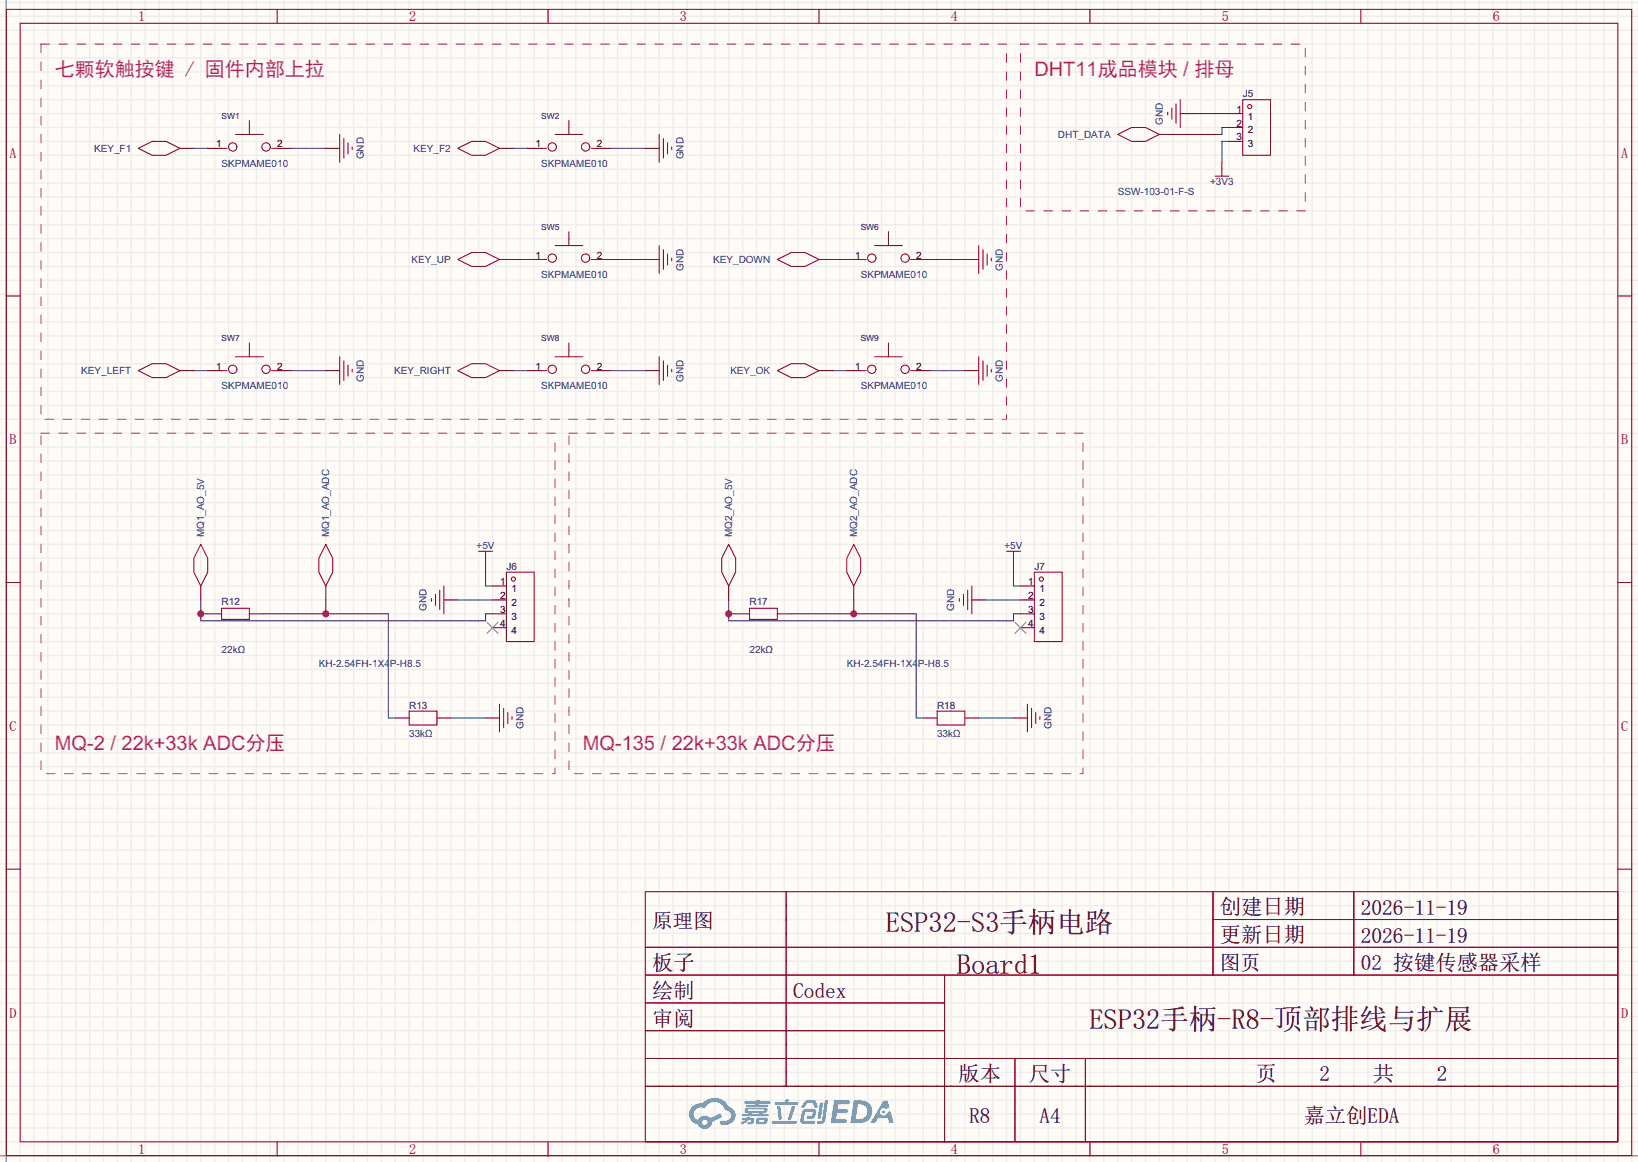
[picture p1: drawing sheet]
<svg xmlns="http://www.w3.org/2000/svg" width="299mm" height="212mm" viewBox="0 0 299 212" stroke-linecap="round" stroke-linejoin="round" font-family="sans-serif">
<path d="M0 0h299.5v212.4h-299.5z" fill="#fffcf7"/>
<g fill="none" stroke="#ededed" stroke-width=".25">
<path d="M0 .4h299.5M0 3h299.5M0 5.5h299.5M0 8.1h299.5M0 10.6h299.5M0 13.1h299.5M0 15.7h299.5M0 18.2h299.5M1.1 0v212.4M3.7 0v212.4M6.2 0v212.4M8.8 0v212.4"/>
<path d="M11.3 0v212.4M13.8 0v212.4M16.4 0v212.4M18.9 0v212.4M21.5 0v212.4M24 0v212.4M26.5 0v212.4M29.1 0v212.4M31.6 0v212.4M34.2 0v212.4M36.7 0v212.4M39.2 0v212.4"/>
<path d="M41.8 0v212.4M44.3 0v212.4M46.9 0v212.4M49.4 0v212.4M51.9 0v212.4M54.5 0v212.4M57 0v212.4M59.6 0v212.4M62.1 0v212.4M64.6 0v212.4M67.2 0v212.4M69.7 0v212.4"/>
<path d="M72.3 0v212.4M74.8 0v212.4M77.3 0v212.4M79.9 0v212.4M82.4 0v212.4M85 0v212.4M87.5 0v212.4M90 0v212.4M92.6 0v212.4M95.1 0v212.4M97.7 0v212.4M100.2 0v212.4"/>
<path d="M102.7 0v212.4M105.3 0v212.4M107.8 0v212.4M110.4 0v212.4M112.9 0v212.4M115.4 0v212.4M118 0v212.4M120.5 0v212.4M123.1 0v212.4M125.6 0v212.4M128.1 0v212.4M130.7 0v212.4"/>
<path d="M133.2 0v212.4M135.8 0v212.4M138.3 0v212.4M140.8 0v212.4M143.4 0v212.4M145.9 0v212.4M148.5 0v212.4M151 0v212.4M153.5 0v212.4M156.1 0v212.4M158.6 0v212.4M161.2 0v212.4"/>
<path d="M163.7 0v212.4M166.2 0v212.4M168.8 0v212.4M171.3 0v212.4M173.9 0v212.4M176.4 0v212.4M178.9 0v212.4M181.5 0v212.4M184 0v212.4M186.6 0v212.4M189.1 0v212.4M191.6 0v212.4"/>
<path d="M194.2 0v212.4M196.7 0v212.4M199.3 0v212.4M201.8 0v212.4M204.3 0v212.4M206.9 0v212.4M209.4 0v212.4M212 0v212.4M214.5 0v212.4M217 0v212.4M219.6 0v212.4M222.1 0v212.4"/>
<path d="M224.7 0v212.4M227.2 0v212.4M229.7 0v212.4M232.3 0v212.4M234.8 0v212.4M237.4 0v212.4M239.9 0v212.4M242.4 0v212.4M245 0v212.4M247.5 0v212.4M250.1 0v212.4M252.6 0v212.4"/>
<path d="M255.1 0v212.4M257.7 0v212.4M260.2 0v212.4M262.8 0v212.4M265.3 0v212.4M267.8 0v212.4M270.4 0v212.4M272.9 0v212.4M275.5 0v212.4M278 0v212.4M280.5 0v212.4M283.1 0v212.4"/>
<path d="M285.6 0v212.4M288.2 0v212.4M290.7 0v212.4M293.2 0v212.4M295.8 0v212.4M298.3 0v212.4M0 20.8h299.5M0 23.3h299.5M0 25.8h299.5M0 28.4h299.5M0 30.9h299.5M0 33.5h299.5"/>
<path d="M0 36h299.5M0 38.5h299.5M0 41.1h299.5M0 43.6h299.5M0 46.2h299.5M0 48.7h299.5M0 51.2h299.5M0 53.8h299.5M0 56.3h299.5M0 58.9h299.5M0 61.4h299.5M0 63.9h299.5"/>
<path d="M0 66.5h299.5M0 69h299.5M0 71.6h299.5M0 74.1h299.5M0 76.6h299.5M0 79.2h299.5M0 81.7h299.5M0 84.3h299.5M0 86.8h299.5M0 89.3h299.5M0 91.9h299.5M0 94.4h299.5"/>
<path d="M0 97h299.5M0 99.5h299.5M0 102h299.5M0 104.6h299.5M0 107.1h299.5M0 109.7h299.5M0 112.2h299.5M0 114.7h299.5M0 117.3h299.5M0 119.8h299.5M0 122.4h299.5M0 124.9h299.5"/>
<path d="M0 127.4h299.5M0 130h299.5M0 132.5h299.5M0 135.1h299.5M0 137.6h299.5M0 140.1h299.5M0 142.7h299.5M0 145.2h299.5M0 147.8h299.5M0 150.3h299.5M0 152.8h299.5M0 155.4h299.5"/>
<path d="M0 157.9h299.5M0 160.5h299.5M0 163h299.5M0 165.5h299.5M0 168.1h299.5M0 170.6h299.5M0 173.2h299.5M0 175.7h299.5M0 178.2h299.5M0 180.8h299.5M0 183.3h299.5M0 185.9h299.5"/>
<path d="M0 188.4h299.5M0 190.9h299.5M0 193.5h299.5M0 196h299.5M0 198.6h299.5M0 201.1h299.5M0 203.6h299.5M0 206.2h299.5M0 208.7h299.5M0 211.3h299.5"/>
</g>
<path d="M1.1 0v212.4M0 211.3h299.5" fill="none" stroke="#999" stroke-width=".25"/>
<g fill="none" stroke="#a10000" stroke-width=".18">
<path d="M1.1 1.7h297.2v209.6h-297.2zM3.7 4.3h292.1v204.4h-292.1zM50.7 1.7v2.6M100.2 1.7v2.6M149.7 1.7v2.6M199.3 1.7v2.6M248.8 1.7v2.6M1.1 54.1h2.6M295.8 54.1h2.5M1.1 106.5h2.6M295.8 106.5h2.5M1.1 158.9h2.6"/>
<path d="M295.8 158.9h2.5M118 163h177.8v45.7h-177.8zM118 173.2h177.8M118 178.2h177.8M143.7 163v35.6M172.7 178.2v30.5M221.8 163v15.2M221.8 168.1h74M247.5 163v15.2M118 183.3h54.7M118 193.5h177.8M118 188.4h54.7"/>
<path d="M118 198.6h177.8M185.6 193.5v15.2M198.4 193.5v15.2M50.7 208.7v2.6M100.2 208.7v2.6M149.7 208.7v2.6M199.3 208.7v2.6M248.8 208.7v2.6"/>
</g>
<g fill="#5487ff">
<path d="M152.5 201.1h1.6a1.34 1.34 0 0 1 1.2 .2 .37 .37 0 0 1-.3 .6h-1.7l-.2 .8h1.6a.37 .37 0 0 1 .4 .4 .37 .37 0 0 1-.4 .4h-1.7l-.2 1.1h.8a1.26 1.26 0 0 1 1.2 .1 .36 .36 0 0 1-.3 .6h-2.6z"/>
<path d="M161.5 201.2h.8l.3 1.2-.6 .3a.72 .72 0 0 0-1.1 .2 .72 .72 0 0 0 .3 1 .72 .72 0 0 0 1-.3l.1-.3 .5-.2 .6 2.2h-.8l-.3-.9h-1.8l-.5 .9h-.9z"/>
<path d="M149.9 201.5h.6l-.4 2.8a.31 .31 0 0 1-.3 .2 .31 .31 0 0 1-.3-.3z"/>
<path d="M150.8 201.1h.6l-.5 3.7a.97 .97 0 0 1-1.5 .5l.1-.4h.6l.2-.2z"/>
<path d="M147.1 201.4l.5-.3h1.3l.3 .4 .3 .9-.1 .1h-.5l-.3-.9h-.8l-.2 .1-.6 .8-.5-.1v-.1z"/>
<path d="M146.8 202.9l.4-.2h1.5a.69 .69 0 0 1 .5 .4 .69 .69 0 0 1-.1 .7 .74 .74 0 0 1-.8 .7h-.6a.27 .27 0 0 1-.2-.3 .27 .27 0 0 1 .3-.2l.6-.1 .2-.7h-1.4l-.3 1.7h1.9a.28 .28 0 0 1 .2 .3 .28 .28 0 0 1-.3 .3l-1.9-.1-.4-.2-.1-.5z"/>
<path d="M141.1 204.9h4.3a.28 .28 0 0 1 .3 .3 .28 .28 0 0 1-.3 .3h-4.2l-.1-.2z"/>
<path d="M144.8 202.2h.6l-.8 2.4a.3 .3 0 0 1-.4 .2 .3 .3 0 0 1-.2-.3z"/>
<path d="M142.1 202.2h.6l.2 2.2-.2 .3-.4-.2z"/>
<path d="M141.7 201.5l1.8-.1 .2-.4h.5l-.1 .4h1.5a.27 .27 0 0 1 .3 .3 .27 .27 0 0 1-.3 .3h-3.8l-.2-.1z"/>
<path d="M135.7 204.4h.8v-.2h.6l-.1 .2h.8a.7 .7 0 0 1-.5 1.1h-.6v-.4l.6-.1v-.2h-.4l-.5 .4-.8 .3-.2-.3 .8-.4h-.6z"/>
<path d="M136.1 201.3h2.1l.1-.3h.6l-.1 .3h1.9l.2 .3-.2 .1h-1.9l-.1 .2h1.6l.2 .2-.2 .2h-3.9l-.1-.4h1.8v-.2h-1.9l-.1-.1z"/>
<path d="M156.1 201.1l-.6 4.2h1.4a2.14 2.14 0 0 0 2.6-2.1 2.14 2.14 0 0 0-2.7-2.1zM156.8 201.9a1.37 1.37 0 0 1 1.8 1.1 1.37 1.37 0 0 1-1.5 1.6h-.7z"/>
<path d="M136.3 202.6a.47 .47 0 0 0-.2 .6 .47 .47 0 0 0 .6 .2l.1 .3h-1.1l-.1 .3h4.7l.2-.1-.1-.2h-1l.1-.3a.6 .6 0 0 0 .7-.2 .6 .6 0 0 0 0-.7h-3.5zM136.8 202.8h2.8l.1 .1-.1 .2h-2.8zM137.4 203.4h1.4l-.1 .3h-1.2z"/>
<path d="M138.4 204.5a.9 .9 0 0 0-.1 1 2.48 2.48 0 0 0 1.9-.2 .84 .84 0 0 0 0-1h-1.4zM138.9 204.7h.7l.1 .3-.2 .2-.7-.1z"/>
<path d="M126.6 202.3a1.91 1.91 0 0 0-.5 1.9 1.91 1.91 0 0 0 1.5 1.4 1.35 1.35 0 0 0 1.5 .8 1.35 1.35 0 0 0 1.1-1.3l1.9-.9-.4-.7-1.8 .9a1.41 1.41 0 0 0-2.3 .4 1.25 1.25 0 0 1-.6-1.8 1.25 1.25 0 0 1 1.8-.4 1.97 1.97 0 0 1 2-1.1 1.97 1.97 0 0 1 1.8 1.5 .96 .96 0 0 1 1 .8 .96 .96 0 0 1-.9 1.1h-.6a.39 .39 0 0 0-.5 .3 .39 .39 0 0 0 .4 .4 1.87 1.87 0 0 0 1.9-.5 1.87 1.87 0 0 0 .4-2l-.7-.6-.4-.2a2.86 2.86 0 0 0-4.8-.6h-.3a2.27 2.27 0 0 0-1.5 .6zM128.4 205.2a.5 .5 0 0 1 1 0 .5 .5 0 0 1-1 0z"/>
<circle cx="161.6" cy="203.3" r=".27"/>
</g>
<g fill="none" stroke="#870000" stroke-width=".18">
<path d="M38 27.1h2.5M50.7 27.1h2.5M96.4 27.1h2.5M109.1 27.1h2.5M224.7 20.8h2.5M224.7 23.3h2.5M224.7 25.8h2.5M96.4 47.4h2.5M109.1 47.4h2.5M154.8 47.4h2.6M167.5 47.4h2.6M38 67.8h2.5"/>
<path d="M50.7 67.8h2.5M96.4 67.8h2.5M109.1 67.8h2.5M154.8 67.8h2.6M167.5 67.8h2.6M38 112.2h2.5M45.6 112.2h2.5M134.5 112.2h2.5M142.1 112.2h2.6M72.3 131.3h2.5M79.9 131.3h2.5M168.8 131.3h2.5"/>
<path d="M176.4 131.3h2.5"/>
</g>
<g fill="none" stroke="#a10000" stroke-width=".18">
<path d="M227.2 18.2h5.1v10.2h-5.1zM40.5 27.1h1M43.1 24.6h5M45.6 22v2.6M49.7 27.1h1M98.9 27.1h1M101.5 24.6h5.1M104 22v2.6M108.1 27.1h1M98.9 47.4h1M101.5 44.9h5.1M104 42.4v2.5"/>
<path d="M108.1 47.4h1M157.4 47.4h1M159.9 44.9h5.1M162.4 42.4v2.5M166.5 47.4h1M40.5 67.8h1M43.1 65.2h5M45.6 62.7v2.5M49.7 67.8h1M98.9 67.8h1M101.5 65.2h5.1M104 62.7v2.5"/>
<path d="M108.1 67.8h1M157.4 67.8h1M159.9 65.2h5.1M162.4 62.7v2.5M166.5 67.8h1M40.5 111.2h5.1v2h-5.1zM137 111.2h5.1v2h-5.1zM74.8 130h5.1v2.5h-5.1zM171.3 130h5.1v2.5h-5.1z"/>
<circle cx="228.5" cy="19.5" r=".38"/>
<circle cx="42.5" cy="26.9" r=".76"/>
<circle cx="48.6" cy="26.9" r=".76"/>
<circle cx="101" cy="26.9" r=".76"/>
<circle cx="107.1" cy="26.9" r=".76"/>
<circle cx="101" cy="47.2" r=".76"/>
<circle cx="107.1" cy="47.2" r=".76"/>
<circle cx="159.4" cy="47.2" r=".76"/>
<circle cx="165.5" cy="47.2" r=".76"/>
<circle cx="42.5" cy="67.5" r=".76"/>
<circle cx="48.6" cy="67.5" r=".76"/>
<circle cx="101" cy="67.5" r=".76"/>
<circle cx="107.1" cy="67.5" r=".76"/>
<circle cx="159.4" cy="67.5" r=".76"/>
<circle cx="165.5" cy="67.5" r=".76"/>
</g>
<path d="M224.7 23.3h-1.3v1.3h-8.9M224.7 25.8h-1.3v3.9M36.7 112.2h1.3M36.7 109.7v3.8h52.1v-1.3h1.2" fill="none" stroke="#008700" stroke-width=".18"/>
<circle cx="36.7" cy="112.2" r=".63" fill="#c00"/>
<path d="M48.1 112.2h22.9v19.1h1.3M59.6 109.7v2.5" fill="none" stroke="#008700" stroke-width=".18"/>
<circle cx="59.6" cy="112.2" r=".63" fill="#c00"/>
<path d="M88.8 103.3v3.8h1.2M133.2 112.2h1.3M133.2 109.7v3.8h52.1v-1.3h1.3" fill="none" stroke="#008700" stroke-width=".18"/>
<circle cx="133.2" cy="112.2" r=".63" fill="#c00"/>
<path d="M144.7 112.2h22.8v19.1h1.3M156.1 109.7v2.5" fill="none" stroke="#008700" stroke-width=".18"/>
<circle cx="156.1" cy="112.2" r=".63" fill="#c00"/>
<g fill="none" stroke="#008700" stroke-width=".18">
<path d="M35.4 27.1h2.6M53.2 27.1h6.4M93.9 27.1h2.5M111.6 27.1h6.4M218.3 20.8h6.4M93.9 47.4h2.5M111.6 47.4h6.4M152.3 47.4h2.5M170.1 47.4h6.3M35.4 67.8h2.6M53.2 67.8h6.4M93.9 67.8h2.5"/>
<path d="M111.6 67.8h6.4M152.3 67.8h2.5M170.1 67.8h6.3M83.7 109.7h6.3M180.2 109.7h6.4M185.3 103.3v3.8h1.3M82.4 131.3h6.4M178.9 131.3h6.4"/>
</g>
<g fill="none" stroke="#870000" stroke-width=".18">
<path d="M32.9 27.1h2.5M59.6 27.1h2.5M91.3 27.1h2.6M118 27.1h2.5M212 24.6h2.5M215.8 20.8h2.5M223.4 29.7v1.2M91.3 47.4h2.6M118 47.4h2.5M149.7 47.4h2.6M176.4 47.4h2.5M32.9 67.8h2.5"/>
<path d="M59.6 67.8h2.5M91.3 67.8h2.6M118 67.8h2.5M149.7 67.8h2.6M176.4 67.8h2.5M36.7 107.1v2.6M59.6 107.1v2.6M81.2 109.7h2.5M88.8 102v1.3M90 109.7h2.6M90 107.1h2.6M90 112.2h2.6"/>
<path d="M90 114.7h2.6M133.2 107.1v2.6M156.1 107.1v2.6M177.7 109.7h2.5M185.3 102v1.3M186.6 109.7h2.5M186.6 107.1h2.5M186.6 112.2h2.5M186.6 114.7h2.5M88.8 131.3h2.5M185.3 131.3h2.5"/>
</g>
<g fill="none" stroke="#a10000" stroke-width=".18">
<path d="M214.2 19.7v2.1M215 19v3.5M215.8 18.2v5.1M25.3 27.1l2.5-1.3h2.6l2.5 1.3-2.5 1.3h-2.6zM62.1 24.6v5.1M62.9 25.3v3.6M63.6 26.1v2M64.4 26.9v.5M83.7 27.1l2.5-1.3h2.6l2.5 1.3-2.5 1.3h-2.6zM120.5 24.6v5.1M121.3 25.3v3.6M122 26.1v2"/>
<path d="M122.8 26.9v.5M204.3 24.6l2.6-1.3h2.5l2.6 1.3-2.6 1.2h-2.5zM213.5 20.5v.5M222.1 32.2h2.6M223.4 30.9v1.3M83.7 47.4l2.5-1.2h2.6l2.5 1.2-2.5 1.3h-2.6zM120.5 44.9v5.1M121.3 45.7v3.5M122 46.4v2.1M122.8 47.2v.5M142.1 47.4l2.6-1.2h2.5l2.5 1.2-2.5 1.3h-2.5zM178.9 44.9v5.1"/>
<path d="M179.7 45.7v3.5M180.5 46.4v2.1M181.2 47.2v.5M25.3 67.8l2.5-1.3h2.6l2.5 1.3-2.5 1.2h-2.6zM62.1 65.2v5.1M62.9 66v3.5M63.6 66.7v2.1M64.4 67.5v.5M83.7 67.8l2.5-1.3h2.6l2.5 1.3-2.5 1.2h-2.6zM120.5 65.2v5.1M121.3 66v3.5M122 66.7v2.1"/>
<path d="M122.8 67.5v.5M142.1 67.8l2.6-1.3h2.5l2.5 1.3-2.5 1.2h-2.5zM178.9 65.2v5.1M179.7 66v3.5M180.5 66.7v2.1M181.2 67.5v.5M36.7 99.5l1.3 2.5v2.6l-1.3 2.5-1.3-2.5v-2.6zM59.6 99.5l1.2 2.5v2.6l-1.2 2.5-1.3-2.5v-2.6zM133.2 99.5l1.3 2.5v2.6l-1.3 2.5-1.2-2.5v-2.6zM156.1 99.5l1.3 2.5v2.6l-1.3 2.5-1.3-2.5v-2.6zM78.9 109.4v.5M79.6 108.6v2.1"/>
<path d="M80.4 107.9v3.5M81.2 107.1v5.1M87.5 100.8h2.5M88.8 100.8v1.2M92.6 104.6h5.1v12.7h-5.1zM175.4 109.4v.5M176.1 108.6v2.1M176.9 107.9v3.5M177.7 107.1v5.1M184 100.8h2.6M185.3 100.8v1.2M189.1 104.6h5.1v12.7h-5.1z"/>
<path d="M91.3 128.7v5.1M92.1 129.5v3.5M92.8 130.2v2.1M93.6 131v.5M187.8 128.7v5.1M188.6 129.5v3.5M189.4 130.2v2.1M190.1 131v.5"/>
<circle cx="93.9" cy="105.9" r=".38"/>
<circle cx="190.4" cy="105.9" r=".38"/>
</g>
<path d="M89 113.7l2.1 2.1M91.1 113.7l-2.1 2.1M185.5 113.7l2.1 2.1M187.6 113.7l-2.1 2.1" fill="none" stroke="#3c3" stroke-width=".18"/>
<path d="M7.5 8.1h176.5v68.5h-176.5zM186.6 8.1h52v30.4h-52zM7.5 79.2h94v62.2h-94zM104 79.2h94v62.2h-94z" fill="none" stroke="#ab00ab" stroke-width=".18" stroke-dasharray="1.5 1.8"/>
<g font-size="5.2">
<text x="162" y="170.3">E</text>
<text x="164.6" y="170.3">S</text>
<text x="167.2" y="170.3">P</text>
<text x="169.8" y="170.3">3</text>
<text x="172.4" y="170.3">2</text>
<text x="175" y="170.3">-</text>
<text x="177.6" y="170.3">S</text>
<text x="180.1" y="170.3">3</text>
<text x="182.7" y="170.3">手</text>
<text x="187.9" y="170.3">柄</text>
<text x="193.1" y="170.3">电路</text>
<text x="175" y="178">Board1</text>
<text x="199.2" y="188.1">ES</text>
<text x="204.4" y="188.1">P</text>
<text x="207" y="188.1">3</text>
<text x="209.6" y="188.1">2</text>
<text x="212.2" y="188.1">手</text>
<text x="217.4" y="188.1">柄</text>
<text x="222.5" y="188.1">-</text>
<text x="225.1" y="188.1">R</text>
<text x="227.7" y="188.1">8</text>
<text x="230.3" y="188.1">-</text>
<text x="232.9" y="188.1">顶</text>
<text x="238.1" y="188.1">部</text>
<text x="243.3" y="188.1">排</text>
<text x="248.5" y="188.1">线</text>
<text x="253.7" y="188.1">与</text>
<text x="258.9" y="188.1">扩</text>
<text x="264.1" y="188.1">展</text>
</g>
<g font-size="3.9">
<text x="223" y="167.1">创建日期</text>
<text x="248.8" y="167.2">2026-11-19</text>
<text x="223" y="172.2">更新日期</text>
<text x="248.8" y="172.3">2026-11-19</text>
<text x="119.3" y="177.3">板子</text>
<text x="248.8" y="177.3">0</text>
<text x="250.7" y="177.3">2</text>
<text x="254.6" y="177.3">按</text>
<text x="258.5" y="177.3">键传</text>
<text x="266.3" y="177.3">感器采</text>
<text x="278" y="177.3">样</text>
<text x="119.3" y="182.4">绘制</text>
<text x="145" y="182.4">Codex</text>
<text x="119.3" y="187.5">审阅</text>
<text x="175.2" y="197.6">版本</text>
<text x="188.1" y="197.6">尺寸</text>
<text x="229.6" y="197.6">页</text>
<text x="241.3" y="197.6">2</text>
<text x="251" y="197.6">共</text>
<text x="262.7" y="197.6">2</text>
<text x="177.2" y="205.2">R8</text>
<text x="190.1" y="205.2">A4</text>
<text x="238.3" y="205.2">嘉立</text>
<text x="246.1" y="205.2">创EDA</text>
</g>
<g font-size="3.7" fill="#a0a">
<text x="10" y="13.9">七颗软触按键 / 固件内部上拉</text>
<text x="189.1" y="13.9">D</text>
<text x="191.7" y="13.9">H</text>
<text x="194.4" y="13.9">T11成</text>
<text x="204.3" y="13.9">品模块</text>
<text x="216.3" y="13.9">/</text>
<text x="218.4" y="13.9">排母</text>
<text x="10" y="137">MQ-</text>
<text x="17.1" y="137">2</text>
<text x="20.2" y="137">/</text>
<text x="22.2" y="137">2</text>
<text x="24.3" y="137">2k+3</text>
<text x="32.3" y="137">3</text>
<text x="34.3" y="137">k</text>
<text x="37.2" y="137">A</text>
<text x="39.6" y="137">D</text>
<text x="42.3" y="137">C</text>
<text x="44.9" y="137">分压</text>
<text x="106.6" y="137">MQ-</text>
<text x="113.7" y="137">1</text>
<text x="115.7" y="137">35</text>
<text x="120.8" y="137">/ 22k</text>
<text x="128.7" y="137">+</text>
<text x="130.8" y="137">33k</text>
<text x="137.8" y="137">ADC分</text>
<text x="149.1" y="137">压</text>
</g>
<g font-size="3.7">
<text x="119.3" y="169.6">原理图</text>
<text x="223" y="177.2">图页</text>
</g>
<g font-size="2.6" fill="#a00000">
<text x="25.3" y="3.9">1</text>
<text x="74.8" y="3.9">2</text>
<text x="124.3" y="3.9">3</text>
<text x="173.8" y="3.9">4</text>
<text x="223.4" y="3.9">5</text>
<text x="272.9" y="3.9">6</text>
<text x="1.8" y="28.8">A</text>
<text x="296.4" y="28.8">A</text>
<text x="1.8" y="81.2">B</text>
<text x="296.4" y="81.2">B</text>
<text x="1.8" y="133.6">C</text>
<text x="296.4" y="133.6">C</text>
<text x="1.8" y="186">D</text>
<text x="296.4" y="186">D</text>
<text x="25.3" y="210.9">1</text>
<text x="74.8" y="210.9">2</text>
<text x="124.3" y="210.9">3</text>
<text x="173.8" y="210.9">4</text>
<text x="223.4" y="210.9">5</text>
<text x="272.9" y="210.9">6</text>
</g>
<g font-size="1.8" fill="#000080">
<text x="227.2" y="17.8">J5</text>
<text x="92.6" y="104.2">J6</text>
<text x="189.1" y="104.2">J7</text>
<text x="40.5" y="110.5">R12</text>
<text x="137" y="110.5">R17</text>
<text x="74.8" y="129.6">R13</text>
<text x="171.3" y="129.6">R18</text>
</g>
<g font-size="1.8" fill="#00f">
<text x="212.6" y="22.8" transform="rotate(-90 212.6 22.8)">GND</text>
<text x="17.2" y="27.7">KEY_F1</text>
<text x="66.5" y="29.1" transform="rotate(-90 66.5 29.1)">GND</text>
<text x="75.6" y="27.7">KEY_F2</text>
<text x="124.9" y="29.1" transform="rotate(-90 124.9 29.1)">GND</text>
<text x="193.4" y="25.2">DHT_DATA</text>
<text x="40.5" y="30.5">SKPMAME010</text>
<text x="98.9" y="30.5">SKPMAME010</text>
<text x="204.3" y="35.6">SSW-103-01-F-S</text>
<text x="221.2" y="33.8">+3V3</text>
<text x="75.2" y="48">KEY_UP</text>
<text x="98.9" y="50.8">SKPMAME010</text>
<text x="124.9" y="49.5" transform="rotate(-90 124.9 49.5)">GND</text>
<text x="130.4" y="48">KEY_DOWN</text>
<text x="157.4" y="50.8">SKPMAME010</text>
<text x="183.4" y="49.5" transform="rotate(-90 183.4 49.5)">GND</text>
<text x="14.9" y="68.4">KEY_LEFT</text>
<text x="40.5" y="71.2">SKPMAME010</text>
<text x="66.5" y="69.8" transform="rotate(-90 66.5 69.8)">GND</text>
<text x="72.1" y="68.4">KEY_RIGHT</text>
<text x="98.9" y="71.2">SKPMAME010</text>
<text x="124.9" y="69.8" transform="rotate(-90 124.9 69.8)">GND</text>
<text x="133.5" y="68.4">KEY_OK</text>
<text x="157.4" y="71.2">SKPMAME010</text>
<text x="183.4" y="69.8" transform="rotate(-90 183.4 69.8)">GND</text>
<text x="37.3" y="98.2" transform="rotate(-90 37.3 98.2)">MQ1_AO_5V</text>
<text x="60.2" y="98.2" transform="rotate(-90 60.2 98.2)">MQ1_AO_ADC</text>
<text x="87.1" y="100.4">+5V</text>
<text x="133.8" y="98.2" transform="rotate(-90 133.8 98.2)">MQ2_AO_5V</text>
<text x="156.7" y="98.2" transform="rotate(-90 156.7 98.2)">MQ2_AO_ADC</text>
<text x="183.6" y="100.4">+5V</text>
<text x="78" y="111.7" transform="rotate(-90 78 111.7)">GND</text>
<text x="174.5" y="111.7" transform="rotate(-90 174.5 111.7)">GND</text>
<text x="40.5" y="119.4">22kΩ</text>
<text x="137" y="119.4">22kΩ</text>
<text x="58.3" y="122">KH-2.54FH-1X4P-H8.5</text>
<text x="154.8" y="122">KH-2.54FH-1X4P-H8.5</text>
<text x="74.8" y="134.7">33kΩ</text>
<text x="95.7" y="133.3" transform="rotate(-90 95.7 133.3)">GND</text>
<text x="171.3" y="134.7">33kΩ</text>
<text x="192.3" y="133.3" transform="rotate(-90 192.3 133.3)">GND</text>
</g>
<g font-size="1.8">
<text x="226.1" y="20.6">1</text>
<text x="226.1" y="23.1">2</text>
<text x="228.1" y="21.9">1</text>
<text x="39.5" y="26.9">1</text>
<text x="50.7" y="26.9">2</text>
<text x="97.9" y="26.9">1</text>
<text x="109.1" y="26.9">2</text>
<text x="226.1" y="25.7">3</text>
<text x="228.1" y="24.4">2</text>
<text x="228.1" y="26.9">3</text>
<text x="97.9" y="47.3">1</text>
<text x="109.1" y="47.3">2</text>
<text x="156.3" y="47.3">1</text>
<text x="167.5" y="47.3">2</text>
<text x="39.5" y="67.6">1</text>
<text x="50.7" y="67.6">2</text>
<text x="97.9" y="67.6">1</text>
<text x="109.1" y="67.6">2</text>
<text x="156.3" y="67.6">1</text>
<text x="167.5" y="67.6">2</text>
<text x="91.4" y="107">1</text>
<text x="188" y="107">1</text>
<text x="91.4" y="109.5">2</text>
<text x="91.4" y="112">3</text>
<text x="93.5" y="108.2">1</text>
<text x="93.5" y="110.8">2</text>
<text x="93.5" y="113.3">3</text>
<text x="188" y="109.5">2</text>
<text x="188" y="112">3</text>
<text x="190" y="108.2">1</text>
<text x="190" y="110.8">2</text>
<text x="190" y="113.3">3</text>
<text x="91.4" y="114.6">4</text>
<text x="93.5" y="115.8">4</text>
<text x="188" y="114.6">4</text>
<text x="190" y="115.8">4</text>
</g>
<g font-size="1.5" fill="#000080">
<text x="40.5" y="21.7">SW1</text>
<text x="98.9" y="21.7">SW2</text>
<text x="98.9" y="42">SW5</text>
<text x="157.4" y="42">SW6</text>
<text x="40.5" y="62.3">SW7</text>
<text x="98.9" y="62.3">SW8</text>
<text x="157.4" y="62.3">SW9</text>
</g>
</svg>
